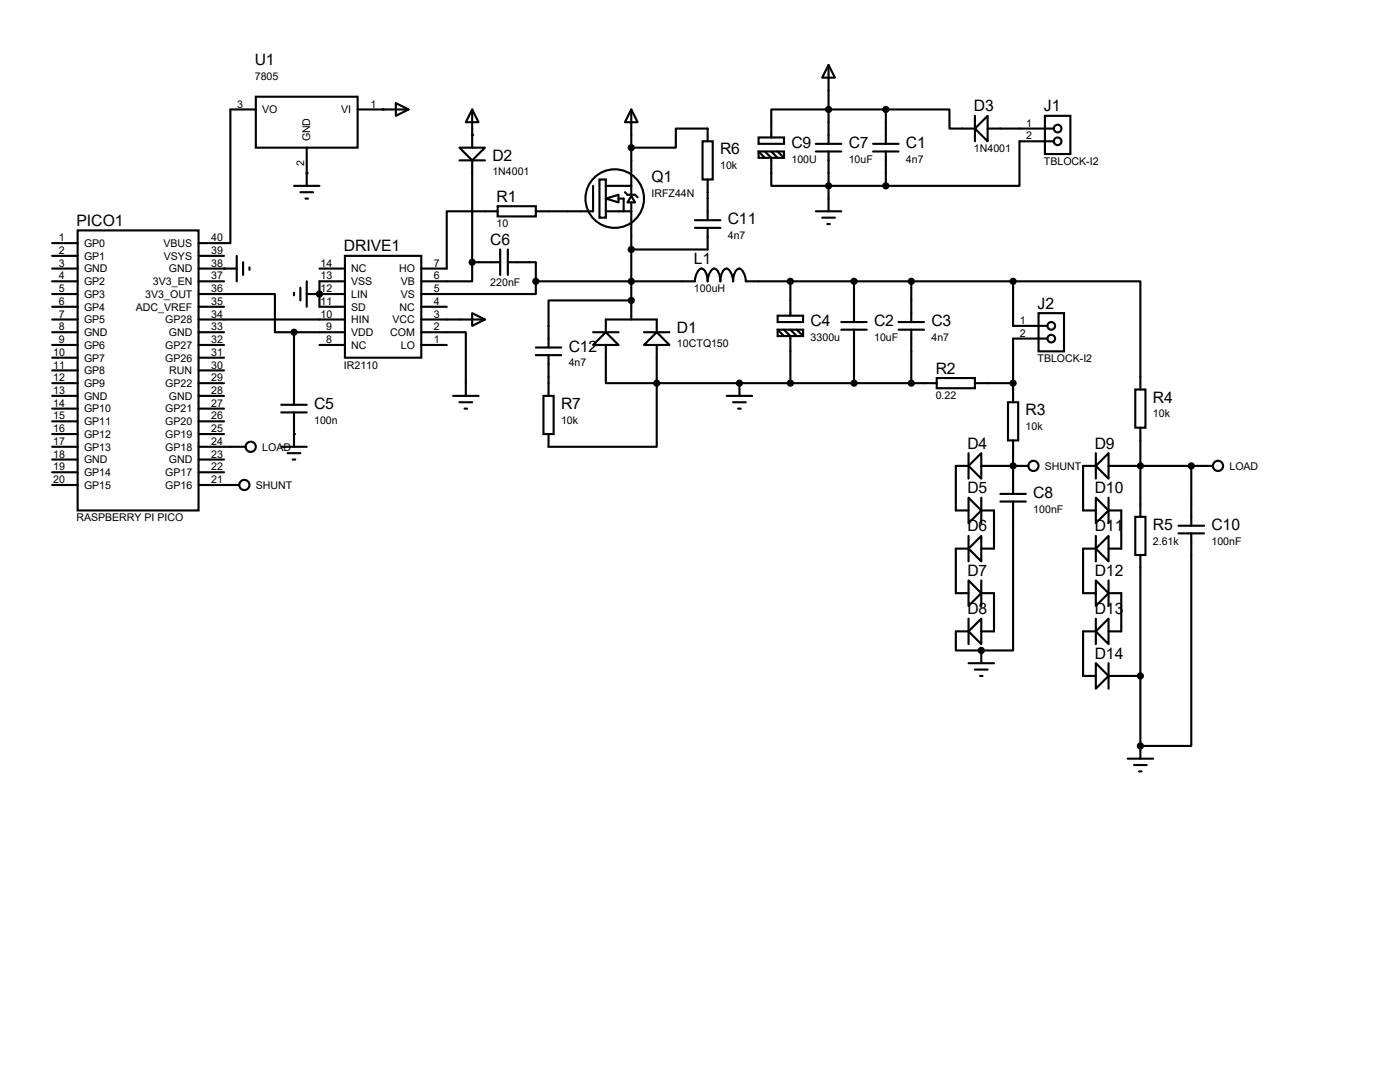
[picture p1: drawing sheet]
<svg xmlns="http://www.w3.org/2000/svg" width="279mm" height="216mm" viewBox="0 0 279 216" stroke-linecap="round" stroke-linejoin="round" font-family="sans-serif">
<g fill="none" stroke="#000" stroke-width=".42">
<path d="M51.1 19.3h20.3v10.2h-20.3zM165.4 13l1.2 2.5h-2.5zM165.4 13v15.7M51.1 21.8h-5.1v26.7h-6.4M58.7 37.1h5.1M59.9 38.4h2.6M61 39.6h.5M61.2 29.5v7.6M71.4 21.8h10.1M79 20.6l2.5 1.2-2.5 1.3zM91.7 29.5h5.1l-2.6 2.5zM91.7 32h5.1"/>
<path d="M94.2 21.8l1.3 2.6h-2.5zM94.2 21.8v7.7M94.2 32v20.3M118.4 37.1v5.1h-11.5M119.6 35.8h1.3v7.6h-1.3zM120.9 39.6l2.5-.7v1.5zM120.9 37.1h5.1M123.4 39.6h1.1v2.6M124.7 38.4l.5 .5h1.5l.6 .5M126 21.8l1.3 2.6h-2.6zM126 39.1l.7 1.3h-1.5zM126 21.8v12.7"/>
<path d="M126 34.8v4.1M140.2 28.2h2v7.6h-2zM141.2 28.2v-2.5h-6.3v3.8h-8.9M141.2 35.8v8.1M151.4 27.4h5.1v1.3h-5.1zM151.4 30.2h5.1v1.3h-5.1zM151.4 30.2l1.3 1.3M152.7 30.2l1.2 1.3v5.6h22.9M153.9 30.2l1.3 1.3M155.2 30.2l1.3 1.3M162.8 30.2h5.1M162.8 28.7h5.1"/>
<path d="M165.4 30.2v12M174.2 30.2h5.1M174.2 28.7h5.1M176.8 21.8h-22.9v5.6M176.8 21.8h12.7v3.9h5.1M176.8 21.8v6.9M176.8 30.2v6.9M194.6 25.7l2.5-2.6v5.1zM194.6 23.1v5.1M197.1 25.7h13.2M208.5 23.1h5.1v7.6h-5.1zM210.3 28.2h-6.8v8.9h-26.7"/>
<path d="M10.4 56.1h5.1M10.4 58.7h5.1M10.4 53.6h5.1M10.4 48.5h5.1M10.4 51.1h5.1M15.5 46h24.1v55.9h-24.1zM39.6 58.7h15.3v7.6h3.8M39.6 56.1h5.1M39.6 53.6h7.6M39.6 51.1h5.1M47.2 51.1v5M48.5 52.3v2.6"/>
<path d="M49.8 53.3v.5M58.7 58.4v.5M59.9 57.4v2.5M61.2 58.7h7.6M61.2 56.1v5.1M63.8 53.6h5M68.8 51.1h15.3v20.3h-15.3zM68.8 56.1h-5v5.1h5M94.2 52.3v3.8h-10.1M94.2 52.3h5.6M99.3 41.1h7.6v2.1h-7.6zM99.3 42.2h-10.1v11.4h-5.1"/>
<path d="M99.8 49.8v5.1M101.3 52.3h5.6v3.8M101.3 49.8v5.1M106.9 56.1v2.6h-22.8M106.9 56.1h31.8a2.69 2.69 0 0 1 1.3-2.5 2.31 2.31 0 0 1 1.2 2.5 2.69 2.69 0 0 1 1.3-2.5 2.31 2.31 0 0 1 1.3 2.5 2.31 2.31 0 0 1 1.2-2.5 2.69 2.69 0 0 1 1.3 2.5 2.31 2.31 0 0 1 1.3-2.5 2.69 2.69 0 0 1 1.2 2.5h53.4M120.9 42.2h5.1M126 59.9h-16.5v9.4M126 40.4v23.4M138.7 45.5h5.1M138.7 43.9h5.1M141.2 45.5v4.3h-15.2M157.7 56.1v6.9"/>
<path d="M162.8 42.2h5.1M164.1 43.4h2.5M165.1 44.7h.5M170.4 56.1v8.2M181.9 56.1v8.2M202.2 56.1h25.4v21.6M202.2 56.1v8.9h6.8M10.4 76.5h5.1M10.4 63.8h5.1M10.4 66.3h5.1M10.4 79h5.1M10.4 68.8h5.1"/>
<path d="M10.4 61.2h5.1M10.4 71.4h5.1M10.4 73.9h5.1M39.6 76.5h5.1M39.6 63.8h29.2M39.6 66.3h5.1M39.6 79h5.1M39.6 68.8h5.1M39.6 61.2h5.1M39.6 71.4h5.1M39.6 73.9h5.1M58.7 66.3h10.1"/>
<path d="M58.7 66.3v14.5M63.8 68.8h5M84.1 66.3h8.9v12.7M84.1 63.8h12.7M84.1 68.8h5.1M84.1 61.2h5.1M90.4 79h5.1M94.2 62.5l2.6 1.3-2.6 1.2zM106.9 69.3h5.1M106.9 70.9h5.1M108.5 79h2v7.6h-2zM109.5 70.9v8.1"/>
<path d="M118.4 66.3h5M120.9 66.3l2.5 2.5h-5zM120.9 68.8v7.7h10.2M120.9 66.3v-2.5h10.2v2.5M128.5 66.3h5.1M131.1 66.3l2.5 2.5h-5.1zM131.1 76.5v12.7h-21.6v-2.6M131.1 76.5h55.8M131.1 68.8v7.7M145 79h5.1M147.6 76.5v2.5M155.2 63h5.1v1.3h-5.1z"/>
<path d="M155.2 65.8h5.1v1.3h-5.1zM155.2 65.8l1.3 1.3M156.5 65.8l1.2 1.3v9.4M157.7 65.8l1.3 1.3M159 65.8l1.3 1.3M167.9 65.8h5.1M167.9 64.3h5.1M170.4 65.8v10.7M179.3 65.8h5.1M179.3 64.3h5.1M181.9 65.8v10.7M186.9 75.4h7.7v2.1h-7.7z"/>
<path d="M194.6 76.5h7.6M207.3 62.5h5v7.6h-5zM209 67.6h-6.8v12.7M226.6 77.7h2v7.6h-2zM10.4 89.2h5.1M10.4 81.5h5.1M10.4 91.7h5.1M10.4 96.8h5.1M10.4 84.1h5.1M10.4 86.6h5.1M10.4 94.2h5.1M39.6 89.2h9.4"/>
<path d="M39.6 81.5h5.1M39.6 91.7h5.1M39.6 96.8h8.2M39.6 84.1h5.1M39.6 86.6h5.1M39.6 94.2h5.1M56.1 89.2h5.1M56.1 82.3h5.1M56.1 80.8h5.1M57.4 90.4h2.5M58.4 91.7h.5M58.7 82.3v6.9"/>
<path d="M91.7 80.3h2.5M92.7 81.5h.5M146.3 80.3h2.5M147.3 81.5h.5M193.3 93l2.5-2.6v5.1zM193.3 99.3l2.5 2.6-2.5 2.5zM193.3 93h-2.5v8.9h2.5M193.3 90.4v5.1M195.8 93h9.4M195.8 99.3v5.1M199.6 98.6h5.1M201.2 80.3h2v7.6h-2z"/>
<path d="M202.2 87.9v10.7M218.7 99.3l2.5 2.6-2.5 2.5zM218.7 93h-2.5v8.9h2.5M218.7 90.4v5.1M221.2 90.4v5.1l-2.5-2.5zM221.2 93h20.9M221.2 99.3v5.1M227.6 85.3v17.8M237.7 93v11.9M193.3 115.8l2.5 2.6-2.5 2.5zM193.3 109.5h-2.5v8.9h2.5M193.3 106.9v5.1"/>
<path d="M195.8 106.9v5.1l-2.5-2.5zM195.8 101.9h2.6v7.6h-2.6M195.8 118.4h2.6v7.6h-2.6M195.8 115.8v5.1M199.6 100.1h5.1M202.2 100.1v29.7h-6.4M218.7 115.8l2.5 2.6-2.5 2.5zM218.7 109.5h-2.5v8.9h2.5M218.7 106.9v5.1M221.2 106.9v5.1l-2.5-2.5zM221.2 101.9h2.6v7.6h-2.6M221.2 118.4h2.6v7.6h-2.6"/>
<path d="M221.2 115.8v5.1M226.6 103.1h2v7.6h-2zM227.6 110.7v40.7M235.2 106.4h5.1M235.2 104.9h5.1M237.7 106.4v42.4h-10.1M193.3 126h-2.5v3.8h5M193.3 123.4v5.1M193.3 132.3h5.1M194.6 133.6h2.5M195.6 134.9h.5M195.8 123.4v5.1l-2.5-2.5z"/>
<path d="M195.8 129.8v2.5M218.7 132.3l2.5 2.6-2.5 2.5zM218.7 126h-2.5v8.9h2.5M218.7 123.4v5.1M221.2 123.4v5.1l-2.5-2.5zM221.2 134.9h6.4M221.2 132.3v5.1M225 151.4h5.1M226.3 152.7h2.6M227.3 153.9h.5"/>
<circle cx="122.7" cy="39.6" r="5.8"/>
<circle cx="211.1" cy="28.2" r=".76"/>
<circle cx="211.1" cy="25.7" r=".76"/>
<circle cx="209.8" cy="67.6" r=".76"/>
<circle cx="209.8" cy="65" r=".76"/>
<circle cx="48.8" cy="96.8" r="1.02"/>
<circle cx="50" cy="89.2" r="1.02"/>
<circle cx="206.2" cy="93" r="1.02"/>
<circle cx="243.1" cy="93" r="1.02"/>
</g>
<g fill="#000">
<circle cx="61.2" cy="34.5" r=".21"/>
<circle cx="76.5" cy="21.8" r=".21"/>
<circle cx="94.2" cy="26.9" r=".21"/>
<circle cx="44.7" cy="53.6" r=".21"/>
<circle cx="63.8" cy="58.7" r=".21"/>
<circle cx="147.6" cy="76.5" r=".21"/>
<circle cx="44.7" cy="96.8" r=".21"/>
<circle cx="58.7" cy="86.6" r=".21"/>
<circle cx="202.2" cy="93" r=".21"/>
<circle cx="195.8" cy="129.8" r=".21"/>
<circle cx="227.6" cy="148.8" r=".21"/>
</g>
<g fill="#000" stroke="#000" stroke-width=".42">
<circle cx="126" cy="29.5" r=".51"/>
<circle cx="165.4" cy="21.8" r=".51"/>
<circle cx="165.4" cy="37.1" r=".51"/>
<circle cx="176.8" cy="21.8" r=".51"/>
<circle cx="176.8" cy="37.1" r=".51"/>
<circle cx="63.8" cy="58.7" r=".51"/>
<circle cx="94.2" cy="52.3" r=".51"/>
<circle cx="106.9" cy="56.1" r=".51"/>
<circle cx="126" cy="49.8" r=".51"/>
<circle cx="126" cy="59.9" r=".51"/>
<circle cx="126" cy="56.1" r=".51"/>
<circle cx="157.7" cy="56.1" r=".51"/>
<circle cx="170.4" cy="56.1" r=".51"/>
<circle cx="181.9" cy="56.1" r=".51"/>
<circle cx="202.2" cy="56.1" r=".51"/>
<circle cx="58.7" cy="66.3" r=".51"/>
<circle cx="131.1" cy="76.5" r=".51"/>
<circle cx="147.6" cy="76.5" r=".51"/>
<circle cx="157.7" cy="76.5" r=".51"/>
<circle cx="170.4" cy="76.5" r=".51"/>
<circle cx="181.9" cy="76.5" r=".51"/>
<circle cx="202.2" cy="76.5" r=".51"/>
<circle cx="202.2" cy="93" r=".51"/>
<circle cx="227.6" cy="93" r=".51"/>
<circle cx="237.7" cy="93" r=".51"/>
<circle cx="195.8" cy="129.8" r=".51"/>
<circle cx="227.6" cy="134.9" r=".51"/>
<circle cx="227.6" cy="148.8" r=".51"/>
</g>
<g font-size="3.1">
<text x="50.8" y="13">U1</text>
<text x="194.4" y="22.2">D3</text>
<text x="208.3" y="22.2">J1</text>
<text x="157.9" y="29.5">C9</text>
<text x="169.4" y="29.5">C7</text>
<text x="180.8" y="29.5">C1</text>
<text x="98.3" y="32.1">D2</text>
<text x="143.7" y="30.8">R6</text>
<text x="99.1" y="40.3">R1</text>
<text x="130" y="36.4">Q1</text>
<text x="15.3" y="45.1">PICO1</text>
<text x="145.2" y="44.8">C11</text>
<text x="68.6" y="50.2">DRIVE1</text>
<text x="97.8" y="48.9">C6</text>
<text x="138.5" y="52.7">L1</text>
<text x="161.8" y="65.1">C4</text>
<text x="174.5" y="65.1">C2</text>
<text x="185.9" y="65.1">C3</text>
<text x="207.1" y="61.6">J2</text>
<text x="113.5" y="70.2">C12</text>
<text x="135.1" y="66.4">D1</text>
<text x="186.7" y="74.5">R2</text>
<text x="62.7" y="81.6">C5</text>
<text x="112" y="81.6">R7</text>
<text x="204.7" y="82.9">R3</text>
<text x="230.1" y="80.3">R4</text>
<text x="193.1" y="89.5">D4</text>
<text x="218.5" y="89.5">D9</text>
<text x="193.1" y="98.4">D5</text>
<text x="206.2" y="99.4">C8</text>
<text x="218.5" y="98.4">D10</text>
<text x="193.1" y="106">D6</text>
<text x="218.5" y="106">D11</text>
<text x="230.1" y="105.7">R5</text>
<text x="241.8" y="105.7">C10</text>
<text x="193.1" y="114.9">D7</text>
<text x="218.5" y="114.9">D12</text>
<text x="193.1" y="122.6">D8</text>
<text x="218.5" y="122.6">D13</text>
<text x="218.5" y="131.4">D14</text>
</g>
<g font-size="2.1">
<text x="50.8" y="16">7805</text>
<text x="47.3" y="21.5">3</text>
<text x="52.3" y="22.6">VO</text>
<text x="68.1" y="22.6">VI</text>
<text x="73.9" y="21.5">1</text>
<text x="61.9" y="28.2" transform="rotate(-90 61.9 28.2)">GND</text>
<text x="204.8" y="25.3">1</text>
<text x="204.8" y="27.8">2</text>
<text x="60.7" y="33.2" transform="rotate(-90 60.7 33.2)">2</text>
<text x="98.3" y="35">1N4001</text>
<text x="143.7" y="33.7">10k</text>
<text x="157.9" y="32.5">100U</text>
<text x="169.4" y="32.5">10uF</text>
<text x="180.8" y="32.5">4n7</text>
<text x="194.4" y="30.4">1N4001</text>
<text x="208.3" y="32.9">TBLOCK-I2</text>
<text x="130" y="39.3">IRFZ44N</text>
<text x="99.1" y="45.3">10</text>
<text x="145.2" y="47.7">4n7</text>
<text x="11.8" y="48.1">1</text>
<text x="11.8" y="50.7">2</text>
<text x="11.8" y="53.2">3</text>
<text x="16.8" y="49.3">GP0</text>
<text x="16.8" y="51.8">GP1</text>
<text x="32.6" y="49.3">VBUS</text>
<text x="32.7" y="51.8">VSYS</text>
<text x="42.2" y="48.1">40</text>
<text x="42.2" y="50.7">39</text>
<text x="42.2" y="53.2">38</text>
<text x="64" y="53.2">14</text>
<text x="86.6" y="53.2">7</text>
<text x="11.8" y="55.8">4</text>
<text x="11.8" y="58.3">5</text>
<text x="16.8" y="54.4">GND</text>
<text x="16.8" y="56.9">GP2</text>
<text x="16.8" y="59.4">GP3</text>
<text x="29" y="59.4">3V3_OUT</text>
<text x="30.5" y="56.9">3V3_EN</text>
<text x="33.7" y="54.4">GND</text>
<text x="42.2" y="55.8">37</text>
<text x="42.2" y="58.3">36</text>
<text x="64" y="58.3">12</text>
<text x="64" y="55.8">13</text>
<text x="70.1" y="59.4">LIN</text>
<text x="70.1" y="56.9">VSS</text>
<text x="70.1" y="54.4">NC</text>
<text x="79.7" y="54.4">HO</text>
<text x="80" y="59.4">VS</text>
<text x="80" y="56.9">VB</text>
<text x="86.6" y="58.3">5</text>
<text x="86.6" y="55.8">6</text>
<text x="97.8" y="57">220nF</text>
<text x="138.5" y="58.3">100uH</text>
<text x="11.8" y="60.8">6</text>
<text x="11.8" y="63.4">7</text>
<text x="11.8" y="65.9">8</text>
<text x="16.8" y="62">GP4</text>
<text x="16.8" y="64.5">GP5</text>
<text x="27.1" y="62">ADC_VREF</text>
<text x="33" y="64.5">GP28</text>
<text x="42.2" y="60.8">35</text>
<text x="42.2" y="63.4">34</text>
<text x="42.2" y="65.9">33</text>
<text x="64" y="63.4">10</text>
<text x="64" y="60.8">11</text>
<text x="65.1" y="65.9">9</text>
<text x="70.1" y="64.5">HIN</text>
<text x="70.1" y="62">SD</text>
<text x="78.4" y="64.5">VCC</text>
<text x="79.8" y="62">NC</text>
<text x="86.6" y="65.9">2</text>
<text x="86.6" y="63.4">3</text>
<text x="86.6" y="60.8">4</text>
<text x="203.5" y="64.6">1</text>
<text x="10.6" y="71">10</text>
<text x="11.8" y="68.5">9</text>
<text x="16.8" y="67.1">GND</text>
<text x="16.8" y="69.6">GP6</text>
<text x="33" y="69.6">GP27</text>
<text x="33.7" y="67.1">GND</text>
<text x="42.2" y="68.5">32</text>
<text x="42.2" y="71">31</text>
<text x="65.1" y="68.5">8</text>
<text x="70.1" y="69.6">NC</text>
<text x="70.1" y="67.1">VDD</text>
<text x="77.9" y="67.1">COM</text>
<text x="80" y="69.6">LO</text>
<text x="86.6" y="68.5">1</text>
<text x="135.1" y="69.3">10CTQ150</text>
<text x="161.8" y="68">3300u</text>
<text x="174.5" y="68">10uF</text>
<text x="185.9" y="68">4n7</text>
<text x="203.5" y="67.2">2</text>
<text x="10.6" y="73.5">11</text>
<text x="10.6" y="76.1">12</text>
<text x="16.8" y="72.1">GP7</text>
<text x="16.8" y="74.7">GP8</text>
<text x="16.8" y="77.2">GP9</text>
<text x="33" y="72.1">GP26</text>
<text x="33" y="77.2">GP22</text>
<text x="33.8" y="74.7">RUN</text>
<text x="42.2" y="73.5">30</text>
<text x="42.2" y="76.1">29</text>
<text x="68.6" y="73.5">IR2110</text>
<text x="113.5" y="73.1">4n7</text>
<text x="207.1" y="72.3">TBLOCK-I2</text>
<text x="10.6" y="78.6">13</text>
<text x="10.6" y="81.2">14</text>
<text x="10.6" y="83.7">15</text>
<text x="16.8" y="79.8">GND</text>
<text x="16.8" y="82.3">GP10</text>
<text x="33" y="82.3">GP21</text>
<text x="33.7" y="79.8">GND</text>
<text x="42.2" y="78.6">28</text>
<text x="42.2" y="81.2">27</text>
<text x="42.2" y="83.7">26</text>
<text x="186.7" y="79.6">0.22</text>
<text x="230.1" y="83.3">10k</text>
<text x="10.6" y="86.2">16</text>
<text x="10.6" y="88.8">17</text>
<text x="16.8" y="84.8">GP11</text>
<text x="16.8" y="87.4">GP12</text>
<text x="16.8" y="89.9">GP13</text>
<text x="33" y="84.8">GP20</text>
<text x="33" y="87.4">GP19</text>
<text x="33" y="89.9">GP18</text>
<text x="42.2" y="86.2">25</text>
<text x="42.2" y="88.8">24</text>
<text x="52.3" y="89.9">LOAD</text>
<text x="62.7" y="84.5">100n</text>
<text x="112" y="84.5">10k</text>
<text x="204.7" y="85.8">10k</text>
<text x="10.6" y="91.3">18</text>
<text x="10.6" y="93.9">19</text>
<text x="16.8" y="92.5">GND</text>
<text x="16.8" y="95">GP14</text>
<text x="33" y="95">GP17</text>
<text x="33.7" y="92.5">GND</text>
<text x="42.2" y="91.3">23</text>
<text x="42.2" y="93.9">22</text>
<text x="208.5" y="93.7">SHUNT</text>
<text x="245.4" y="93.7">LOAD</text>
<text x="10.6" y="96.4">20</text>
<text x="16.8" y="97.5">GP15</text>
<text x="33" y="97.5">GP16</text>
<text x="42.2" y="96.4">21</text>
<text x="51.1" y="97.5">SHUNT</text>
<text x="15.3" y="104">RASPBERRY PI PICO</text>
<text x="206.2" y="102.3">100nF</text>
<text x="230.1" y="108.7">2.61k</text>
<text x="241.8" y="108.7">100nF</text>
</g>
</svg>
